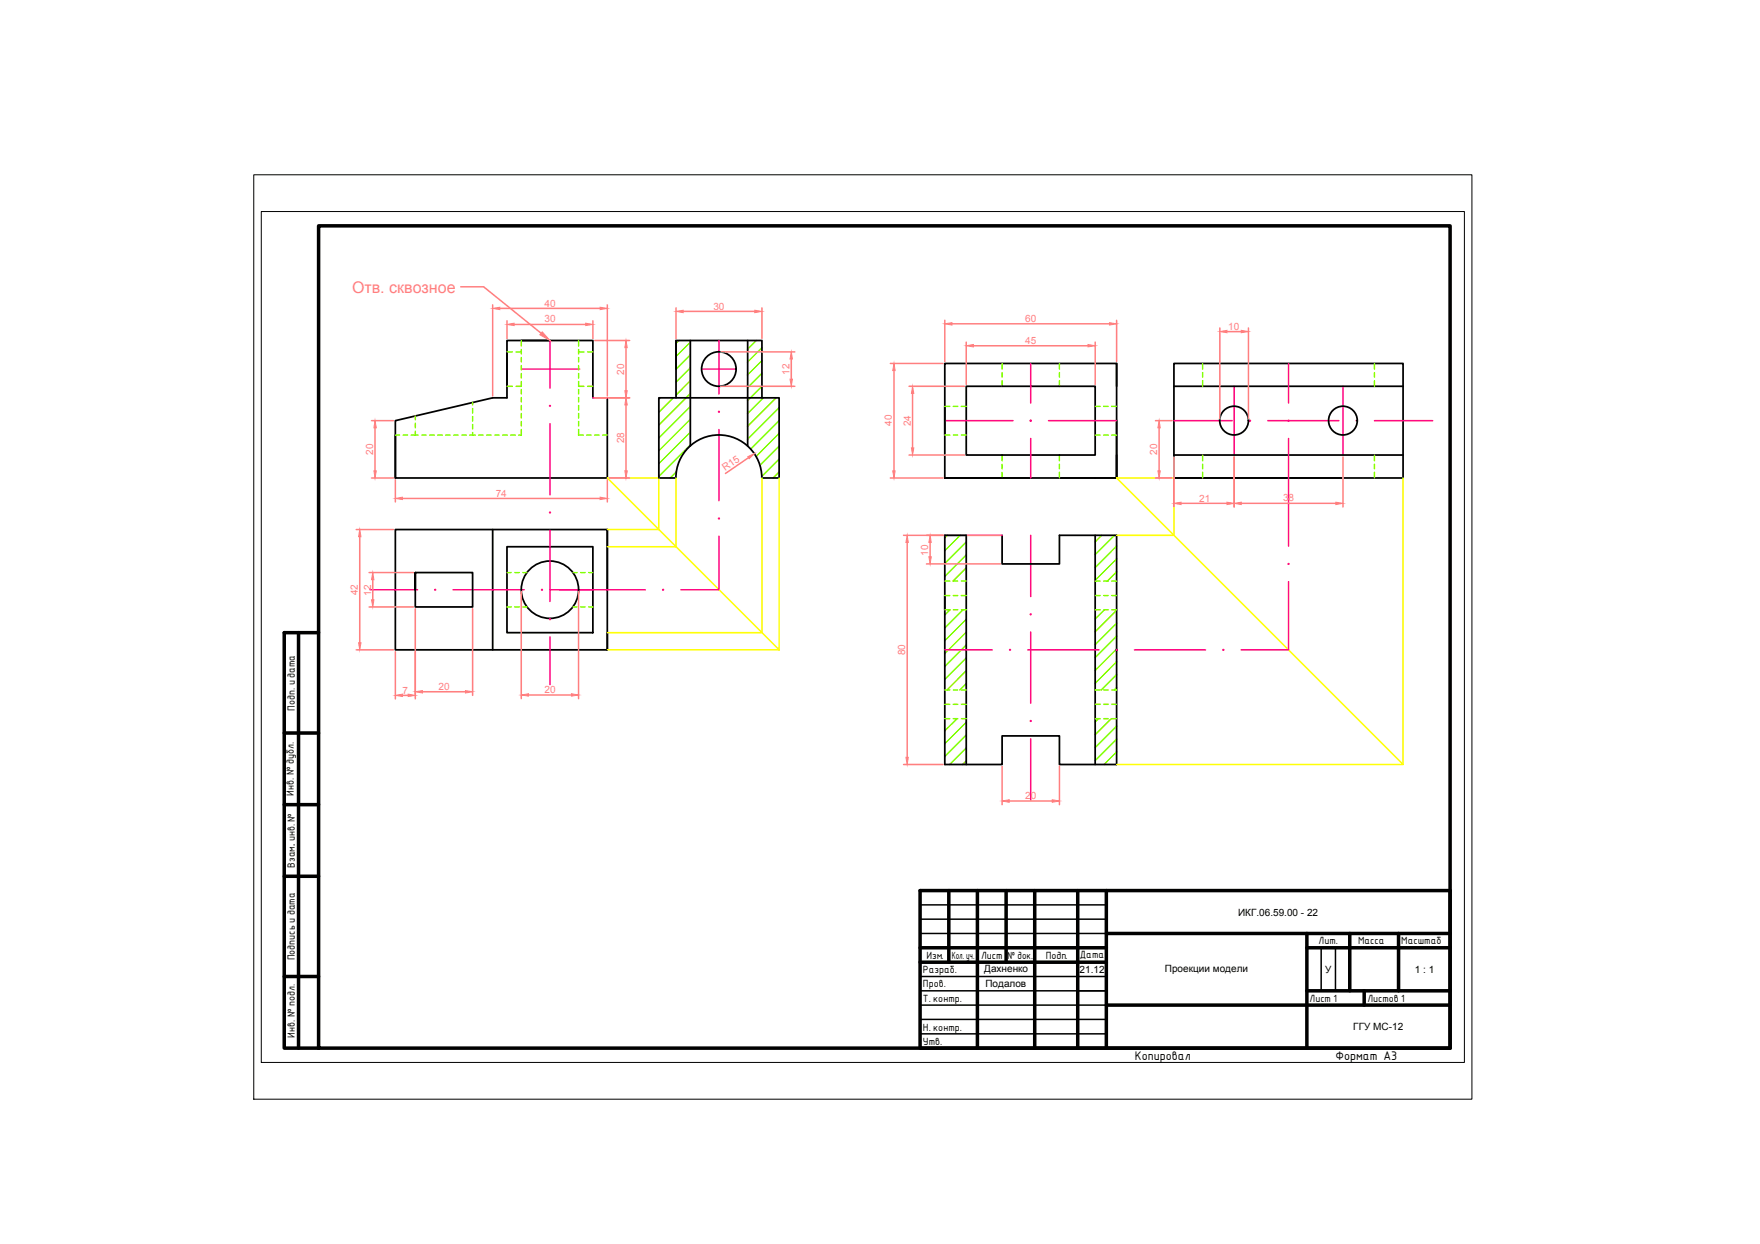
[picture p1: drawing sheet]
<svg xmlns="http://www.w3.org/2000/svg" width="297mm" height="210mm" viewBox="0 0 297 210" stroke-linecap="round" stroke-linejoin="round" font-family="sans-serif">
<!-- layer: 0 -->
<path d="M42.8 29.5h205.6v156h-205.6zM44.1 35.7h203v143.6h-203z" fill="none" stroke="#000" stroke-width=".17"/>
<g fill="none" stroke="#000" stroke-width=".59">
<path d="M53.8 38.1h190.9v138.8h-190.9zM50.4 106.8v70.1M53.8 106.8h-5.8v70.1h5.8M48 123.7h5.8M48 135.8h5.8M48 147.9h5.8M155.3 150.3h89.4v26.6h-89.4zM155.3 159.9h31.4M160.1 150.3v12.1M165 150.3v26.6M169.8 150.3v12.1M174.6 150.3v26.6"/>
<path d="M181.9 150.3v26.6M186.7 157.5h58M186.7 150.3v26.6M220.6 159.9h24.1M220.6 157.5v19.4M227.8 157.5v9.7M236 157.5v9.7M48 164.8h5.8M155.3 162.4h31.4M186.7 169.6h58M220.6 167.2h24.1M230.2 167.2v2.4"/>
</g>
<path d="M53.8 106.8v70.1" fill="none" stroke="#000" stroke-width=".3"/>
<path d="M111.2 80.7h.1M159.5 80.7h9.6M155.3 152.7h31.4M155.3 155.1h31.4M155.3 157.5h31.4M223 159.9v7.3M225.4 159.9v7.3M155.3 164.8h31.4M155.3 167.2h31.4M155.3 169.6h31.4M155.3 172h31.4M155.3 174.4h31.4" fill="none" stroke="#000" stroke-width=".25"/>
<g fill="none" stroke="#000" stroke-width=".3">
<path d="M85.6 59.4v5.8M88 57.5h4.8M114.1 57.5v4.8M116.5 57.5v17.8M126.2 57.5v17.8M66.7 73.4v7.3M100.1 67.1v-9.6h-14.5v9.6h-2.5l-16.4 3.9v9.7h35.8v-13.6M114.1 67.1v-9.6h14.5v9.6M159.5 61.3h29v19.4h-29zM159.5 68.6v4.8M163.1 65.2h21.7v11.6h-21.7zM188.5 76.8v3.9h-9.7"/>
<path d="M188.5 61.3v3.9M188.5 71v9.7M198.1 61.3h38.7v19.4h-38.7zM198.1 65.2h38.7M198.1 76.8h38.7M66.7 89.4h35.8v20.3h-35.8zM70.1 96.6v5.8h9.7v-5.8h-9.7v2.9M83.1 89.4v20.3M85.6 92.3h14.5v14.5h-14.5zM102.5 89.4v10.1M114.1 80.6a7.2 7.2 0 0 1 7.2-7.2 7.2 7.2 0 0 1 7.3 7.2M114.1 80.7h-2.9v-13.6h20.3v13.6h-2.9"/>
<path d="M159.5 80.7h14.5M169.1 90.3v4.9h9.7v-4.9h9.7v38.7h-9.7v-4.8h-9.7v4.8h-9.6v-38.7h3.6v38.7M184.8 90.3v38.7M198.1 80.7h28.6M102.5 106.8v2.9"/>
<circle cx="121.3" cy="62.3" r="2.91"/>
<circle cx="208.3" cy="71" r="2.42"/>
<circle cx="226.6" cy="71" r="2.42"/>
<circle cx="92.8" cy="99.5" r="4.8"/>
</g>
<g fill="none" stroke="#ff007f" stroke-width=".25">
<path d="M92.8 57.5v8M121.3 57.5v9M88.2 62.3h9.6M92.8 71.5v12M100.1 67.1h2.4M118.4 62.3h5.8M121.3 72.5v12M159.5 71h11.5M174 61.3v6.7M174 74v6.7M177 71h11.5M198.1 71h9.9"/>
<path d="M208.3 65.2v11.6M214 71h12M217.5 61.3v6.7M217.5 74v18.2M226.7 65.2v11.6M232 71h9.8M62.4 99.5h8.1M76.5 99.5h12M92.8 99.5h16.1M92.8 89.5v12M121.3 90.5v9h-6.4M159.5 90.3h9.6"/>
<path d="M174 90.3v10.4M217.5 98.2v11.5h-8M92.8 107.5v8M159.5 109.7h8M173.5 109.7h12M174 106.6v12M191.5 109.7h12M174 124.7v10.3"/>
</g>
<g fill="#ff007f" stroke="#ff007f" stroke-width=".17">
<circle cx="91.5" cy="99.5" r=".11"/>
<circle cx="73.4" cy="99.5" r=".11"/>
<circle cx="111.9" cy="99.5" r=".11"/>
<circle cx="121.3" cy="87.5" r=".11"/>
<circle cx="121.3" cy="69.5" r=".11"/>
<circle cx="173.9" cy="71" r=".11"/>
<circle cx="173.9" cy="103.7" r=".11"/>
<circle cx="173.9" cy="121.7" r=".11"/>
<circle cx="211" cy="71" r=".11"/>
<circle cx="229" cy="71" r=".11"/>
<circle cx="217.5" cy="71" r=".11"/>
<circle cx="217.5" cy="95.2" r=".11"/>
<circle cx="206.5" cy="109.7" r=".11"/>
<circle cx="188.4" cy="109.7" r=".11"/>
<circle cx="170.5" cy="109.7" r=".11"/>
<circle cx="92.8" cy="68.5" r=".11"/>
<circle cx="92.8" cy="86.5" r=".11"/>
<circle cx="92.8" cy="104.5" r=".11"/>
</g>
<path d="M102.5 89.4h8.7v-8.7h-8.7l29 29M114.1 80.7v11.6h-11.6M128.6 80.7v26.1h-26.1M131.5 80.7v29M188.5 90.3h9.6v-9.6h-9.6l48.3 48.3h-48.3M236.8 80.7v48.3M102.5 109.7h29" fill="none" stroke="#ff0" stroke-width=".25"/>
<g fill="none" stroke="#7fff00" stroke-width=".25">
<path d="M85.6 59.4h.9M87.1 59.4h.9M88 57.5v.9M88 59v.7M97.6 59.4h1M97.6 57.5v.9M97.6 59v.7M99.2 59.4h.9M114.6 57.5l-.5 .5M116.5 57.7l-2.4 2.4M116.5 59.9l-2.4 2.4M127.6 57.5l-1.4 1.4"/>
<path d="M128.6 58.7l-2.4 2.4M66.7 73.4h.7M68 73.4h.8M69.4 73.4h1.2M70.1 70.2v.6M70.1 71.4v.8M70.1 72.8v.6M71.2 73.4h.7M72.5 73.4h.8M73.9 73.4h.7M75.2 73.4h.8M76.6 73.4h.7"/>
<path d="M77.9 73.4h.8M79.3 73.4h.9M79.8 67.9v.4M79.8 68.9v.8M79.8 70.3v.7M79.8 71.6v.8M79.8 73v.4M80.8 73.4h.7M82.2 73.4h.7M83.5 73.4h.8M84.8 73.4h.8M85.6 65.2h.9"/>
<path d="M86.2 73.4h.8M87.1 65.2h.9M88 72.5v.9h-.4M88 60.3v.8M88 61.7v.7M88 63v.8M88 64.4v.7M88 65.7v.8M88 67.1v.7M88 68.4v.8M88 69.8v.7M88 71.1v.8"/>
<path d="M97.6 72.5v.9h.8M97.6 65.2h1M97.6 60.3v.8M97.6 61.7v.7M97.6 63v.8M97.6 64.4v.7M97.6 65.7v.8M97.6 67.1v.7M97.6 68.4v.8M97.6 69.8v.7M97.6 71.1v.8M99 73.4h.8"/>
<path d="M99.2 65.2h.9M100.4 73.4h.7M101.7 73.4h.8M111.4 67.1l-.2 .3M113.6 67.1l-2.4 2.5M114.2 79.6l-1.1 1.1M116.5 66.4l-5.3 5.3M116.5 62.1l-2.4 2.4M116.5 64.2l-2.4 2.5M116.5 68.6l-5.3 5.3M116.5 70.7l-5.3 5.4M116.5 72.9l-5.3 5.3"/>
<path d="M116.5 75.1l-5.3 5.3M128.6 65.2l-2.4 2.4M128.6 60.8l-2.4 2.5M128.6 63l-2.4 2.4M128.8 67.1l-2.6 2.7M131 67.1l-4.8 4.8M131.5 68.8l-5.3 5.3M131.5 71l-4.8 4.8M131.5 73.1l-3.9 3.9M131.5 75.3l-3.2 3.2M131.5 77.5l-2.9 2.9M131.5 79.6l-1 1.1"/>
<path d="M159.5 68.6h.8M159.5 73.4h.8M160.9 68.6h.7M160.9 73.4h.7M162.2 68.6h.9M162.2 73.4h.9M169.1 61.3v1M169.1 62.9v.7M169.1 64.2v1M169.1 76.8v1M169.1 78.3v.8M169.1 79.7v1"/>
<path d="M178.8 61.3v1M178.8 62.9v.7M178.8 64.2v1M178.8 76.8v1M178.8 78.3v.8M178.8 79.7v1M184.8 68.6h.9M184.8 73.4h.9M186.3 68.6h.7M186.3 73.4h.7M187.6 68.6h.9M187.6 73.4h.9"/>
<path d="M203 61.3v1M203 62.9v.7M203 64.2v1M203 76.8v1M203 78.3v.8M203 79.7v1M232 61.3v1M232 62.9v.7M232 64.2v1M232 76.8v1M232 78.3v.8M232 79.7v1"/>
<path d="M85.6 96.6h.7M86.9 96.6h.7M88.2 96.6h.7M96.7 96.6h.7M98 96.6h.7M99.4 96.6h.7M159.5 98.1h.8M159.9 90.3l-.4 .4M160.9 98.1h.7M162.1 90.3l-2.6 2.6M162.2 98.1h.9M163.1 91.5l-3.6 3.6"/>
<path d="M163.1 93.6l-3.6 3.7M163.1 95.8l-2.3 2.3M163.1 98l-.1 .1M184.8 98.1h.9M185.9 90.3l-1.1 1.1M186.3 98.1h.7M187.6 98.1h.9M188.1 90.3l-3.3 3.3M188.5 92.1l-3.7 3.7M188.5 94.3l-3.7 3.6M188.5 96.5l-1.6 1.6M85.6 102.4h.7"/>
<path d="M86.9 102.4h.7M88.2 102.4h.7M96.7 102.4h.7M98 102.4h.7M99.4 102.4h.7M159.5 102.9h.8M159.5 116.4h.8M159.5 100.5h.8M159.5 118.8h.8M160.3 102.9l-.8 .9M160.9 102.9h.7M160.9 116.4h.7"/>
<path d="M160.9 100.5h.7M160.9 118.8h.7M162.2 102.9h.9M162.2 116.4h.9M162.2 100.5h.9M162.2 118.8h.9M162.5 102.9l-3 3M163.1 106.7l-3.6 3.6M163.1 108.8l-3.6 3.7M163.1 104.5l-3.6 3.6M163.1 111l-3.6 3.6M163.1 113.2l-3.3 3.2"/>
<path d="M163.1 115.3l-1.1 1.1M184.8 102.9h.9M184.8 116.4h.9M184.8 100.5h.9M184.8 118.8h.9M186.3 102.9h.7M186.3 116.4h.7M186.3 100.5h.7M186.3 118.8h.7M186.4 102.9l-1.6 1.5M187.6 102.9h.9M187.6 116.4h.9"/>
<path d="M187.6 100.5h.9M187.6 118.8h.9M188.5 107.3l-3.7 3.7M188.5 109.5l-3.7 3.6M188.5 103l-3.7 3.6M188.5 105.2l-3.7 3.6M188.5 111.7l-3.7 3.6M188.5 113.8l-2.6 2.6M188.5 116l-.4 .4M159.5 121.3h.8M160.9 121.3h.7M161.5 121.3l-2 2"/>
<path d="M162.2 121.3h.9M163.1 121.9l-3.6 3.6M163.1 124l-3.6 3.6M163.1 126.2l-2.8 2.8M163.1 128.4l-.6 .6M184.8 121.3h.9M185.4 121.3l-.6 .5M186.3 121.3h.7M187.5 121.3l-2.7 2.7M187.6 121.3h.9M188.5 122.5l-3.7 3.6M188.5 124.7l-3.7 3.6"/>
<path d="M188.5 126.9l-2.2 2.1"/>
</g>
<g fill="none" stroke="#ff7f7f" stroke-width=".25">
<path d="M77.8 48.4h3.8l9.7 7.8M83.1 51.4v15.4M84.4 52h16.9M85.6 54.1v3.1M86.8 54.7h12.1M100.1 54.1v3.1M100.4 57.5h5.9M102.5 51.4v15.4M105.6 58.7v7.2M114.1 52v5.2M115.3 52.5h12.1M121.7 59.4h12.4"/>
<path d="M128.6 52v5.2M159.5 54v7M160.7 54.6h26.5M163.1 57.7v7.2M164.3 58.3h19.3M184.8 57.7v7.2M188.5 54v7M205.9 55.3v15.4M207.1 56h2.4M210.7 55.3v15.4M62.7 71h3.7M63.3 72.2v7.2"/>
<path d="M100.4 67.1h5.9M105.6 68.3v11.1M121.7 65.2h12.4M126.3 77.2l-3.9 2.7M133.5 60.6v3.4M150.3 61.3h8.9M150.9 62.5v16.9M153.4 65.2h9.4M153.4 76.8h9.4M154 66.4v9.2M195 71h2.8M195.6 72.2v7.2"/>
<path d="M198.1 77.1v8.4M208.3 77.1v8.4M226.7 77.1v8.4M60.1 89.4h6.3M60.7 90.6v17.8M62.3 96.6h7.5M62.7 80.7h3.7M62.9 97.8v3.4M66.7 80.9v3.8M67.9 84.1h33.4M88 99.8v18.1M97.6 99.8v18.1"/>
<path d="M102.5 80.9v3.8M102.8 80.7h3.5M150.3 80.7h8.9M152.5 90.3h16.3M153.1 91.5v36.3M156.4 95.2h12.4M157 91.5v2.4M195 80.7h2.8M199.3 84.9h7.8M209.5 84.9h16M60.1 109.7h6.3M62.3 102.4h7.5"/>
<path d="M66.7 110v7.9M67.9 117.3h1M70.1 102.7v15.2M71.3 116.7h7.3M79.8 102.7v14.6M89.2 117.3h7.2M152.5 129h6.7M169.1 129.3v6.5M170.3 135.2h7.3M178.8 129.3v6.5"/>
</g>
<g fill="#ff7f7f" stroke="#ff7f7f" stroke-width=".17">
<path d="M66.7 84.1l1.2-.2v.4z"/>
<path d="M101.3 83.9l1.2 .2-1.2 .2z"/>
<path d="M63.3 71l.2 1.2h-.4z"/>
<path d="M63.1 79.4h.4l-.2 1.3z"/>
<path d="M83.1 52l1.3-.2v.4z"/>
<path d="M101.3 51.8l1.2 .2-1.2 .2z"/>
<path d="M85.6 54.7l1.2-.2v.4z"/>
<path d="M98.9 54.5l1.2 .2-1.2 .2z"/>
<path d="M105.6 67.1l.3 1.2h-.4z"/>
<path d="M105.5 79.4h.4l-.3 1.3z"/>
<path d="M105.6 57.5l.3 1.2h-.4z"/>
<path d="M105.5 65.9h.4l-.3 1.2z"/>
<path d="M60.7 89.4l.2 1.2h-.4z"/>
<path d="M60.5 108.4h.4l-.2 1.3z"/>
<path d="M62.9 96.6l.2 1.2h-.4z"/>
<path d="M62.7 101.2h.4l-.2 1.2z"/>
<path d="M70.1 116.7l1.2-.2v.4z"/>
<path d="M78.6 116.5l1.2 .2-1.2 .2z"/>
<path d="M66.7 117.3l1.2-.2v.4z"/>
<path d="M68.9 117.1l1.2 .2-1.2 .2z"/>
<path d="M88 117.3l1.2-.2v.4z"/>
<path d="M96.4 117.1l1.2 .2-1.2 .2z"/>
<path d="M126.2 77.1l1.1-.6-.9 .9z"/>
<path d="M133.5 59.4l.2 1.2h-.4z"/>
<path d="M133.3 64h.4l-.2 1.2z"/>
<path d="M114.1 52.5l1.2-.1v.4z"/>
<path d="M127.4 52.4l1.2 .1-1.2 .3z"/>
<path d="M91.5 56l1.3 1.5-1.7-1z"/>
<path d="M159.5 54.6l1.2-.2v.4z"/>
<path d="M187.2 54.4l1.3 .2-1.3 .2z"/>
<path d="M163.1 58.3l1.2-.2v.4z"/>
<path d="M183.6 58.1l1.2 .2-1.2 .2z"/>
<path d="M154 65.2l.2 1.2h-.4z"/>
<path d="M153.8 75.6h.4l-.2 1.2z"/>
<path d="M150.9 61.3l.2 1.2h-.4z"/>
<path d="M150.7 79.4h.4l-.2 1.3z"/>
<path d="M205.9 56l1.2-.3v.4z"/>
<path d="M209.5 55.7l1.2 .3-1.2 .1z"/>
<path d="M207.1 84.7l1.2 .2-1.2 .2z"/>
<path d="M198.1 84.9l1.2-.2v.4z"/>
<path d="M208.3 84.9l1.2-.2v.4z"/>
<path d="M225.5 84.7l1.2 .2-1.2 .2z"/>
<path d="M195.6 71l.2 1.2h-.4z"/>
<path d="M195.4 79.4h.4l-.2 1.3z"/>
<path d="M169.1 135.2l1.2-.3v.5z"/>
<path d="M177.6 134.9l1.2 .3-1.2 .2z"/>
<path d="M153.1 90.3l.2 1.2h-.4z"/>
<path d="M152.9 127.8h.4l-.2 1.2z"/>
<path d="M156.8 93.9h.4l-.2 1.3z"/>
<path d="M157 90.3l.2 1.2h-.4z"/>
</g>
<text font-size="2.7" fill="#ff7f7f" x="59.4" y="49.4">Отв. сквозное</text>
<g font-size="2">
<text x="191.5" y="178.8">Копировал</text>
<text x="225.4" y="178.8">Формат A3</text>
</g>
<g font-size="1.7" fill="#ff7f7f">
<text x="91.9" y="51.7">40</text>
<text x="120.4" y="52.2">30</text>
<text x="91.9" y="54.4">30</text>
<text x="173" y="54.3">60</text>
<text x="173" y="58">45</text>
<text x="207.3" y="55.6">10</text>
<text x="105.3" y="63.2" transform="rotate(-90 105.3 63.2)">20</text>
<text x="133.2" y="63.3" transform="rotate(-90 133.2 63.3)">12</text>
<text x="150.5" y="71.9" transform="rotate(-90 150.5 71.9)">40</text>
<text x="153.7" y="71.9" transform="rotate(-90 153.7 71.9)">24</text>
<text x="63" y="76.7" transform="rotate(-90 63 76.7)">20</text>
<text x="105.3" y="74.8" transform="rotate(-90 105.3 74.8)">28</text>
<text x="195.3" y="76.7" transform="rotate(-90 195.3 76.7)">20</text>
<text x="83.7" y="83.8">74</text>
<text x="122.4" y="79.5" transform="rotate(-35 122.4 79.5)">R15</text>
<text x="202.4" y="84.6">21</text>
<text x="216.5" y="84.6">38</text>
<text x="156.7" y="93.7" transform="rotate(-90 156.7 93.7)">10</text>
<text x="60.4" y="100.4" transform="rotate(-90 60.4 100.4)">42</text>
<text x="62.6" y="100.5" transform="rotate(-90 62.6 100.5)">12</text>
<text x="152.8" y="110.6" transform="rotate(-90 152.8 110.6)">80</text>
<text x="67.9" y="117">7</text>
<text x="74" y="116.4">20</text>
<text x="91.9" y="117">20</text>
<text x="173" y="134.8">20</text>
</g>
<g font-size="1.7">
<text x="49.8" y="119.9" transform="rotate(-90 49.8 119.9)">Подп. и дата</text>
<text x="49.6" y="134.2" transform="rotate(-90 49.6 134.2)">Инв. № дубл.</text>
<text x="49.8" y="142.7" transform="rotate(-90 49.8 142.7)">.</text>
<text x="49.8" y="146.4" transform="rotate(-90 49.8 146.4)">Взам. инв. №</text>
<text x="208.9" y="154.5">ИКГ.06.59.00 - 22</text>
<text x="156.3" y="161.7">Изм.</text>
<text x="160.6" y="161.7">Кол. уч.</text>
<text x="165.6" y="161.7">Лист</text>
<text x="170.1" y="161.7">№ док.</text>
<text x="176.5" y="161.7">Подп.</text>
<text x="182.3" y="161.7">Дата</text>
<text x="222.6" y="159.3">Лит.</text>
<text x="229.2" y="159.3">Масса</text>
<text x="236.5" y="159.3">Масштаб</text>
<text x="49.8" y="162" transform="rotate(-90 49.8 162)">Подпись и дата</text>
<text x="155.8" y="164.2">Разраб.</text>
<text x="155.8" y="166.6">Пров.</text>
<text x="166.1" y="164">Дахненко</text>
<text x="166.3" y="166.5">Подалов</text>
<text x="182.2" y="164.2">21.12</text>
<text x="196.6" y="164">Проекции модели</text>
<text x="223.7" y="164.2">У</text>
<text x="238.8" y="164.2">1 : 1</text>
<text x="155.8" y="174">Н. контр.</text>
<text x="155.8" y="169">Т. контр.</text>
<text x="221" y="169.1">Лист 1</text>
<text x="228.4" y="173.8">ГГУ МС-12</text>
<text x="230.8" y="169.1">Листов 1</text>
<text x="49.8" y="175.1" transform="rotate(-90 49.8 175.1)">Инв. № подл.</text>
<text x="155.8" y="176.4">Утв.</text>
</g>
</svg>
